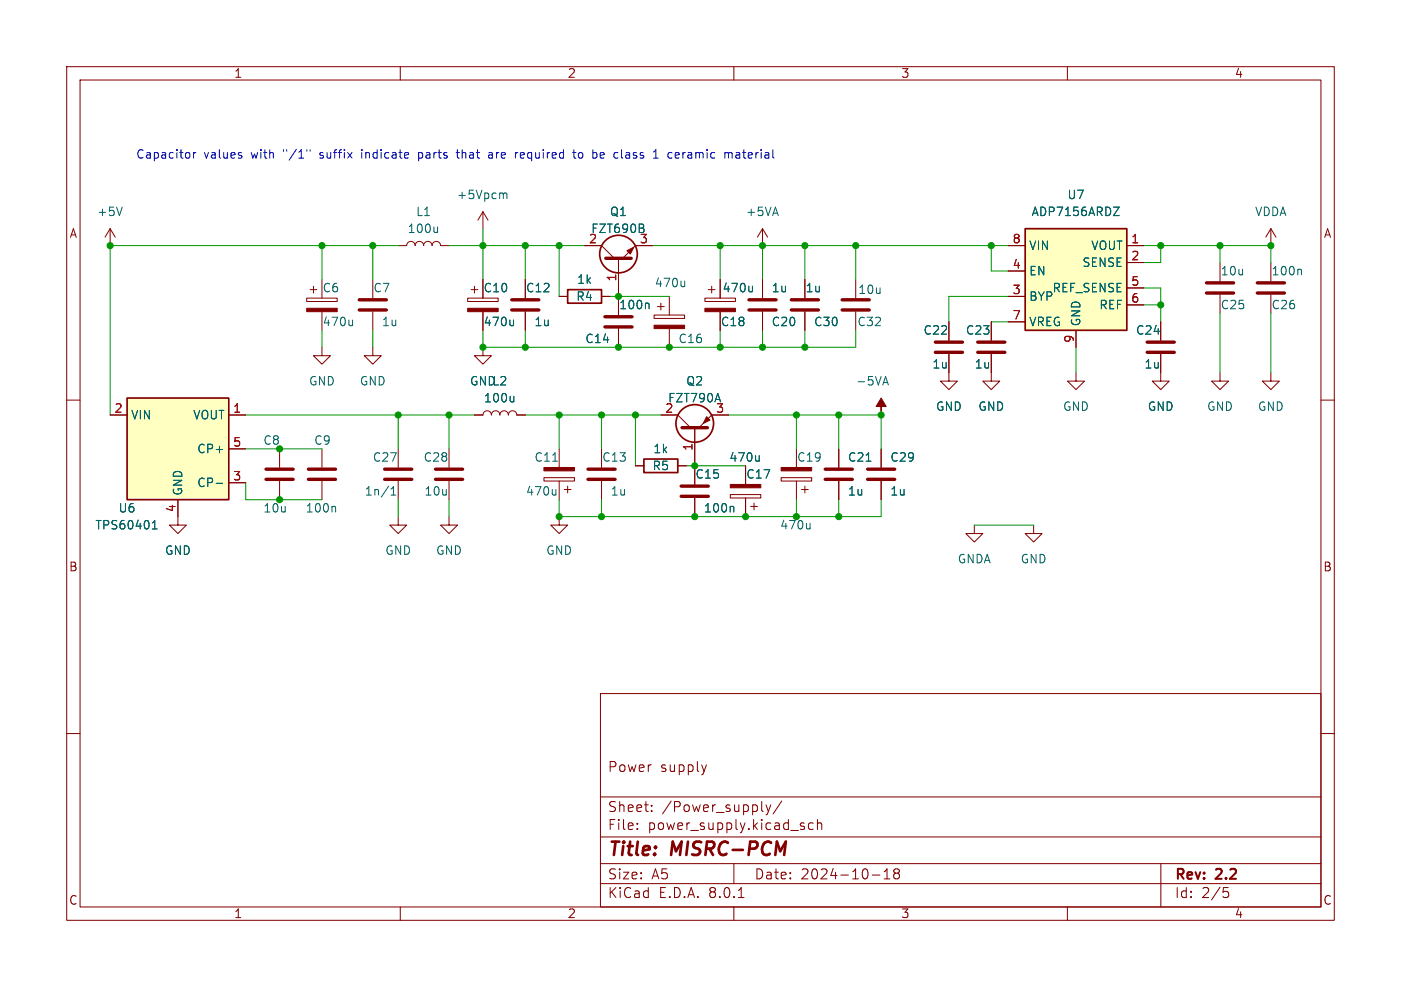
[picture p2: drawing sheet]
<svg xmlns="http://www.w3.org/2000/svg" width="210mm" height="148mm" viewBox="0 0 210 148" stroke-linecap="round" stroke-linejoin="round" font-family="sans-serif">
<g fill="none" stroke="#840000" stroke-width=".15">
<path d="M10 10h190v128h-190zM12 12h186v124h-186zM60 10v2M110 10v2M160 10v2M16.5 34.3l-.8 1.3M16.5 34.3v2.5M16.5 34.3l.8 1.3M190.5 39.4v2.8M10 60h2M46 44.7h4.5v.5h-4.5zM46.5 43.4h1"/>
<path d="M47 42.9v1M48.3 52.1v1.2h1.2l-1.2 1.3-1.3-1.3h1.3M48.3 41.9v2.8M48.3 46.7v2.8M55.9 52.1v1.2h1.2l-1.2 1.3-1.3-1.3h1.3M55.9 41.9v2.8M55.9 46.7v2.8M142.2 53.1v4.1h1.3l-1.3 1.2-1.2-1.2h1.2M142.2 48.3v2.8M148.6 53.1v4.1h1.3l-1.3 1.2-1.3-1.2h1.3M148.6 48.3v2.8M190.5 44.2v2.8"/>
<path d="M198 60h2M41.9 67.3v2.8M41.9 72.1v2.8M48.3 67.3v2.8M48.3 72.1v2.8M81.5 71.6h4.6v.5h-4.6zM83.8 77.5v1.2h1.3l-1.3 1.3-1.3-1.3h1.3M83.8 67.3v2.8M83.8 72.1v2.8M84.6 73.4h1M85.1 72.9v1M90.2 67.3v2.8"/>
<path d="M90.2 72.1v2.8M95.2 69.9h1.3M99.1 62.2h2.5l1.9 1.9M101.6 69.9h1.3M104.1 64.1v8.5M104.1 74.7v2.8M109.2 62.2h-2.5l-1.9 1.9M146 78.7v1.3h1.3l-1.3 1.3-1.2-1.3h1.2M154.9 78.7v1.3h1.3l-1.3 1.3-1.2-1.3h1.2M10 110h2M90 104h108v32h-108zM90 119.5h108"/>
<path d="M105.9 114.7l-.4 1M198 110h2M60 136v2M90 132.5h108M90 129.5h108M90 125.5h108M95.5 124.2v.2M95.5 123.5v.1M97.7 121.5v.2M97.7 120.8v.1M110 136v2M110 129.5v3"/>
<path d="M110.7 134.6h.8M114.2 121.6l.2 .1M114.8 120.7l.4 1M115.2 121.7l-.2 .3-.2 .2M115.5 120.7l-.3 1M117.2 120.1l-1.3 1.9M120.4 123.9l.2 .2-.2 .3M120.4 123.4l.1 .1M121.9 123.5l-.4-.1-.3 .3v.4l.1 .2h.6M122.5 123.5a.37 .37 0 0 1 .7 .1v.8M122.5 122.9v1.5M130.8 131.2h1.1"/>
<path d="M132.5 131.8h.9M132.5 130.7l.5-.4v1.5M134.3 130.9l-.3 .3v.3l.3 .3 .4-.1 .1-.2v-.4l-.3-.2M134.3 130.9l-.3-.3v-.2l.3-.1 .4 .1 .1 .2v.2l-.3 .1M134.3 130.9h.2M160 136v2M174 129.5v6.5M183.4 133.1h.7M183.5 133.7h.4l.3 .2v.4l-.2 .2-.5 .1"/>
</g>
<g fill="none" stroke="#840000" stroke-width=".51">
<path d="M53.8 46.5h4.1M53.8 45h4.1M140.2 51.3h4.1M140.2 52.8h4.1M146.6 51.3h4M146.6 52.8h4M188.5 43.9h4M188.5 42.4h4M39.9 71.9h4M39.9 70.4h4M46.2 71.9h4.1M46.2 70.4h4.1"/>
<path d="M88.1 71.9h4.1M88.1 70.4h4.1M102.1 74.4h4.1M102.1 72.9h4.1M102.2 64.1h3.8"/>
</g>
<g fill="#840000" stroke="#840000" stroke-width=".15">
<path d="M46 46.2h4.5v.5h-4.5z"/>
<path d="M81.5 70.1h4.6v.5h-4.6z"/>
<path d="M105.9 62.5l.5 .5-1 .5z"/>
</g>
<path d="M18.3 31.1l-.4 1.2M52.8 48v.8M52.8 48.7l-.1 .1M194.9 40.4l.2 .2v.6M50.1 75.9l.2 .2v.7M82.8 69.2h.8M83.3 73.4v.8M83.3 74.1l-.2 .1M109.8 75.9l.2 .2v.7" fill="none" stroke="#006464" stroke-width=".15"/>
<g fill="none" stroke="#840000" stroke-width=".25">
<path d="M96.5 68.8h5.1v2.1h-5.1z"/>
<circle cx="104.1" cy="63.5" r="2.82"/>
</g>
<path d="M19 59.7h15.3v15.2h-15.3z" fill="#ffffc2"/>
<g fill="none" stroke="#840000" stroke-width=".25">
<path d="M19 59.7h15.3v15.2h-15.3z"/>
<circle cx="92.7" cy="38.1" r="2.82"/>
</g>
<g fill="none" stroke="#840000" stroke-width=".15">
<path d="M59.7 36.8h1.3a.64 .64 0 0 1 .6-.6 .64 .64 0 0 1 .6 .6 .64 .64 0 0 1 .7-.6 .64 .64 0 0 1 .6 .6 .64 .64 0 0 1 .6-.6 .64 .64 0 0 1 .7 .6 .64 .64 0 0 1 .6-.6 .64 .64 0 0 1 .6 .6h1.3M72.4 31.8l-.8 1.2M72.4 31.8v2.5M72.4 31.8l.8 1.2M87.6 36.8h2.6l1.9 1.9M92.7 38.7v5.8M97.8 36.8h-2.6l-1.9 1.9M114.3 34.3l-.8 1.3M114.3 34.3v2.5M114.3 34.3l.8 1.3M182.9 39.4v2.8M98 47.2h4.6v.6h-4.6z"/>
<path d="M98.6 46h1M99.1 45.5v1M100.3 44.5v2.7M100.3 49.3v2.8M105.7 44.7h4.5v.5h-4.5zM106.2 43.4h1M106.7 42.9v1M107.9 41.9v2.8M107.9 46.7v2.8M114.3 41.9v2.8M114.3 46.7v2.8M182.9 55.9v1.3h1.2l-1.2 1.2-1.3-1.2h1.3"/>
<path d="M182.9 44.2v2.8M190.5 55.9v1.3h1.3l-1.3 1.2-1.3-1.2h1.3M16.5 62.2h2.5M26.7 74.9v3.8h1.2l-1.2 1.3-1.3-1.3h1.3M34.3 62.2h2.5M34.3 72.4h2.5M34.3 67.3h2.5M59.7 77.5v1.2h1.3l-1.3 1.3-1.3-1.3h1.3M59.7 67.3v2.8M59.7 72.1v2.8M67.3 77.5v1.2h1.3l-1.3 1.3-1.3-1.3h1.3M67.3 67.3v2.8"/>
<path d="M67.3 72.1v2.8M109.5 74.2h4.5v.5h-4.5zM111.8 69.9v2.7M111.8 74.7v2.8M112.5 75.9h1M113 75.4v1.1M117.1 71.6h4.6v.5h-4.6zM119.4 67.3v2.8M119.4 72.1v2.8M120.1 73.4h1.1M120.6 72.9v1M125.7 67.3v2.8"/>
<path d="M125.7 72.1v2.8"/>
</g>
<g fill="none" stroke="#006464" stroke-width=".15">
<path d="M65.6 34v.9M65.6 34.7l-.2 .2M75.4 29v.1M75.4 29.1v.7M75.4 29.1l.2-.2 .3 .1 .1 .8M96.4 34.3l.2 .1-.1 .3M96.4 33.7v.4M102.6 42.2v.8M102.6 42.9l-.2 .1M112.8 42.9v.9M112.8 43.6l-.2 .2M22.8 79.3h.8"/>
<path d="M22.8 78.4l.4-.4v1.3M32.4 72.5h1M58.6 74.2h.7M58.6 73.3l.4-.3v1.2M113.8 68.3v.9M113.8 69l-.2 .2M121.4 78.5v.8M121.4 79.2l-.2 .1M129.8 69.2h.8"/>
</g>
<path d="M90.8 38.7h3.8M112.3 46.5h4M112.3 45h4M180.8 43.9h4.1M180.8 42.4h4.1M57.7 70.4h4M57.7 71.9h4M65.3 70.4h4M65.3 71.9h4M123.7 70.4h4.1M123.7 71.9h4.1" fill="none" stroke="#840000" stroke-width=".51"/>
<g fill="#840000" stroke="#840000" stroke-width=".15">
<path d="M98 48.8h4.6v.5h-4.6z"/>
<path d="M109.5 72.6h4.5v.6h-4.5z"/>
<path d="M117.1 70.1h4.6v.5h-4.6z"/>
<path d="M105.7 46.2h4.5v.5h-4.5z"/>
<path d="M94 37.6l1-.5-.5 1z"/>
</g>
<path d="M153.7 34.3h15.2v15.2h-15.2z" fill="#ffffc2"/>
<path d="M153.7 34.3h15.2v15.2h-15.2zM85.1 43.4h5.1v2.1h-5.1z" fill="none" stroke="#840000" stroke-width=".25"/>
<g fill="none" stroke="#840000" stroke-width=".15">
<path d="M87.6 36.8h2.6M92.7 38.7v8.5M95.2 36.8h2.6M151.1 36.8h2.6M168.9 36.8h2.5M168.9 39.4h2.5M190.5 34.3l-.8 1.3M190.5 34.3v2.5M190.5 34.3l.8 1.3M70.1 44.7h4.6v.5h-4.6zM70.6 43.4h1M71.1 42.9v1"/>
<path d="M72.4 52.1v1.2h1.3l-1.3 1.3-1.3-1.3h1.3M72.4 41.9v2.8M72.4 46.7v2.8M78.7 41.9v2.8M78.7 46.7v2.8M83.8 44.5h1.3M90.2 44.5h1.2M92.7 49.3v2.8M107.9 41.9v2.8M107.9 46.7v2.8M114.3 41.9v2.8M114.3 46.7v2.8"/>
<path d="M120.6 41.9v2.8M120.6 46.7v2.8M128.3 41.9v2.8M128.3 46.7v2.8M142.2 48.3v2.8M142.2 53.1v2.8M148.6 48.3v2.8M148.6 53.1v2.8M151.1 44.5h2.6M151.1 40.6h2.6M151.1 48.3h2.6M161.3 55.9v1.3h1.3l-1.3 1.2-1.3-1.2h1.3"/>
<path d="M161.3 49.5v2.6M168.9 43.2h2.5M168.9 45.7h2.5M174 53.1v4.1h1.3l-1.3 1.2-1.3-1.2h1.3M174 48.3v2.8M16.5 62.2h2.5M26.7 74.9v2.6M34.3 62.2h2.5M34.3 72.4h2.5M34.3 67.3h2.5M71.1 62.2h1.3a.64 .64 0 0 1 .6-.6 .64 .64 0 0 1 .7 .6 .64 .64 0 0 1 .6-.6 .64 .64 0 0 1 .6 .6 .64 .64 0 0 1 .7-.6 .64 .64 0 0 1 .6 .6 .64 .64 0 0 1 .6-.6 .64 .64 0 0 1 .7 .6h1.2M95.2 69.9h1.3"/>
<path d="M99.1 62.2h2.5M101.6 69.9h1.3M104.1 64.1v8.5M104.1 74.7v2.8M106.7 62.2h2.5M111.8 69.9v2.7M111.8 74.7v2.8M125.7 67.3v2.8M125.7 72.1v2.8M132.1 67.3v2.8M132.1 72.1v2.8"/>
</g>
<g fill="none" stroke="#006464" stroke-width=".15">
<path d="M96.4 34.3l.2 .1-.1 .3M96.4 33.7v.4M166.9 31.1h.9l-.9 1.2h.9M77 48v.8M77 48.7l-.2 .1M77 59.4v.9M97.1 45.5l.2 .1v.7M112.8 42.9v.9M112.8 43.6l-.2 .2M132.4 57.4h.6M132.7 56.5l.5 1.2M22.8 79.3h.8"/>
<path d="M22.8 78.4l.4-.4v1.3M32.4 72.5h1M77 60.1l-.2 .2M109.8 75.9l.2 .2v.7M113.8 68.3v.9M113.8 69l-.2 .2M129.8 69.2h.8"/>
</g>
<path d="M76.7 46.5h4.1M76.7 45h4.1M90.7 49h4M90.7 47.5h4M118.6 46.5h4.1M118.6 45h4.1M126.2 46.5h4.1M126.2 45h4.1M172 52.8h4M172 51.3h4M130 71.9h4.1M130 70.4h4.1" fill="none" stroke="#840000" stroke-width=".51"/>
<g fill="#840000" stroke="#840000" stroke-width=".15">
<path d="M132.1 59.7l.7 1.3h-.7v1.2v-1.2h-.8z"/>
<path d="M70.1 46.2h4.6v.5h-4.6z"/>
</g>
<g fill="none" stroke="#0000c2" stroke-width=".15">
<path d="M29 22.9v.8M29.4 22.9h-.3l-.1 .2M36.2 23.4v.3M46 22.4v.3M46.5 22.4v.3M54.2 22.4v.2M54.2 22.9v.8M62.8 22.9v1.2M62.8 23.7h.3M63.1 22.9h-.3M68.4 22.9h.5M68.6 22.4v1.1l.3 .2"/>
<path d="M73.3 22.9h.5v.8M73.8 23.2h-.4a.25 .25 0 0 0-.2 .3 .25 .25 0 0 0 .2 .2h.4M77.5 22.9h.1M78.4 22.9h-.2l-.2 .2 .1 .6h.3M78.6 23.2l-.6 .1M85.9 22.9h.4M86 22.4v1.1l.3 .2M87.1 22.9h-.3l-.1 .2 .1 .5 .3 .1M90.4 22.9h-.3l-.1 .2v.6h.4M90.6 23.2l-.6 .1M93.2 23.5l.2 .2M101.4 22.9h.4v.3l-.6 .1"/>
<path d="M101.8 23.7h-.4M109.4 22.9h.2l.1 .2v.6M110.3 22.9h.5M110.9 23.2h-.4a.25 .25 0 0 0-.2 .3 .25 .25 0 0 0 .2 .2h.4"/>
</g>
<g fill="none" stroke="#009600" stroke-width=".15">
<path d="M48.3 36.8v5.1M55.9 36.8v5.1M59.7 36.8h-43.2v25.4M67.3 36.8h20.3M72.4 34.3v7.6M78.7 36.8v5.1M83.8 36.8v7.7M97.8 36.8h53.3M107.9 36.8v5.1M114.3 36.8v5.1M120.6 36.8v5.1M128.3 36.8v5.1"/>
<path d="M148.6 36.8v3.8h2.5M171.4 36.8h19.1v2.6M174 36.8v2.6h-2.6M182.9 36.8v2.6M48.3 49.5v2.6M55.9 49.5v2.6M72.4 49.5v2.6h55.9v-2.6M78.7 49.5v2.6M91.4 44.5h8.9M107.9 49.5v2.6M114.3 49.5v2.6M120.6 49.5v2.6"/>
<path d="M148.6 48.3h2.5M151.1 44.5h-8.9v3.8M161.3 52.1v3.8M171.4 43.2h2.6v5.1M171.4 45.7h2.6M182.9 47v8.9M190.5 47v8.9M36.8 62.2h34.3M36.8 67.3h11.5M36.8 72.4v2.5h11.5M59.7 62.2v5.1M59.7 74.9v2.6"/>
<path d="M67.3 62.2v5.1M67.3 74.9v2.6M78.7 62.2h20.4M83.8 62.2v5.1M83.8 74.9v2.6h48.3v-2.6M90.2 62.2v5.1M90.2 74.9v2.6M95.2 62.2v7.7M102.9 69.9h8.9M109.2 62.2h22.9v5.1M119.4 62.2v5.1M119.4 74.9v2.6"/>
<path d="M125.7 62.2v5.1M125.7 74.9v2.6M146 78.7h8.9"/>
</g>
<g fill="#009600" stroke="#009600" stroke-width=".15">
<circle cx="48.3" cy="36.8" r=".46"/>
<circle cx="55.9" cy="36.8" r=".46"/>
<circle cx="41.9" cy="67.3" r=".46"/>
<circle cx="16.5" cy="36.8" r=".46"/>
<circle cx="41.9" cy="74.9" r=".46"/>
<circle cx="114.3" cy="52.1" r=".46"/>
<circle cx="107.9" cy="52.1" r=".46"/>
<circle cx="100.3" cy="52.1" r=".46"/>
<circle cx="107.9" cy="36.8" r=".46"/>
<circle cx="120.6" cy="36.8" r=".46"/>
<circle cx="114.3" cy="36.8" r=".46"/>
<circle cx="132.1" cy="62.2" r=".46"/>
<circle cx="120.6" cy="52.1" r=".46"/>
<circle cx="128.3" cy="36.8" r=".46"/>
<circle cx="148.6" cy="36.8" r=".46"/>
<circle cx="83.8" cy="62.2" r=".46"/>
<circle cx="78.7" cy="52.1" r=".46"/>
<circle cx="90.2" cy="62.2" r=".46"/>
<circle cx="92.7" cy="52.1" r=".46"/>
<circle cx="83.8" cy="36.8" r=".46"/>
<circle cx="92.7" cy="44.5" r=".46"/>
<circle cx="83.8" cy="77.5" r=".46"/>
<circle cx="90.2" cy="77.5" r=".46"/>
<circle cx="78.7" cy="36.8" r=".46"/>
<circle cx="72.4" cy="36.8" r=".46"/>
<circle cx="95.2" cy="62.2" r=".46"/>
<circle cx="67.3" cy="62.2" r=".46"/>
<circle cx="182.9" cy="36.8" r=".46"/>
<circle cx="174" cy="36.8" r=".46"/>
<circle cx="174" cy="45.7" r=".46"/>
<circle cx="190.5" cy="36.8" r=".46"/>
<circle cx="72.4" cy="52.1" r=".46"/>
<circle cx="59.7" cy="62.2" r=".46"/>
<circle cx="119.4" cy="77.5" r=".46"/>
<circle cx="111.8" cy="77.5" r=".46"/>
<circle cx="125.7" cy="62.2" r=".46"/>
<circle cx="119.4" cy="62.2" r=".46"/>
<circle cx="125.7" cy="77.5" r=".46"/>
<circle cx="104.1" cy="77.5" r=".46"/>
<circle cx="104.1" cy="69.9" r=".46"/>
</g>
<g font-size="2.8" fill="#840000">
<text x="91" y="128.9">Title:</text>
<text x="100.7" y="128.9">MISRC-PCM</text>
</g>
<g font-size="2.1" fill="#840000">
<text x="91" y="116">Power</text>
<text x="99" y="116">supply</text>
<text x="91" y="124.7">File:</text>
<text x="91" y="122">Sheet:</text>
<text x="97.1" y="124.7">power_supply.kicad_sch</text>
<text x="99.2" y="122">/Power_supply/</text>
<text x="91" y="134.9">KiCad</text>
<text x="91" y="132.1">Size:</text>
<text x="97.7" y="132.1">A5</text>
<text x="98.7" y="134.9">E.D.A.</text>
<text x="106.3" y="134.9">8.0.1</text>
<text x="113" y="132.1">Date:</text>
<text x="120" y="132.1">2024-10-18</text>
<text x="176" y="132.3">Rev:</text>
<text x="176" y="134.9">Id:</text>
<text x="180.1" y="134.9">2/5</text>
<text x="182.4" y="132.3">2.2</text>
</g>
<g font-size="1.8" fill="#840000">
<text x="35" y="11.9">1</text>
<text x="85" y="11.9">2</text>
<text x="135" y="11.9">3</text>
<text x="185" y="11.9">4</text>
<text x="10.3" y="35.9">A</text>
<text x="198.4" y="35.9">A</text>
<text x="10.3" y="85.9">B</text>
<text x="198.3" y="85.9">B</text>
<text x="10.3" y="135.9">C</text>
<text x="35" y="137.9">1</text>
<text x="85" y="137.9">2</text>
<text x="135" y="137.9">3</text>
<text x="185" y="137.9">4</text>
<text x="198.3" y="135.9">C</text>
</g>
<g font-size="1.8" fill="#0000c2">
<text x="20.3" y="23.9">Capacitor</text>
<text x="30.6" y="23.9">values</text>
<text x="37.8" y="23.9">with</text>
<text x="42.8" y="23.9">&quot;/1&quot;</text>
<text x="48.4" y="23.9">suffix</text>
<text x="54.8" y="23.9">indicate</text>
<text x="63.6" y="23.9">parts</text>
<text x="69.6" y="23.9">that</text>
<text x="74.5" y="23.9">are</text>
<text x="78.7" y="23.9">required</text>
<text x="87.7" y="23.9">to</text>
<text x="90.7" y="23.9">be</text>
<text x="94.1" y="23.9">class</text>
<text x="100.2" y="23.9">1</text>
<text x="102.6" y="23.9">ceramic</text>
<text x="111.3" y="23.9">material</text>
</g>
<g font-size="1.8" fill="#006464">
<text x="14.5" y="32.6">+5V</text>
<text x="61" y="35.2">100u</text>
<text x="62.3" y="32.6">L1</text>
<text x="68.4" y="30.1">+5Vpcm</text>
<text x="88.5" y="35.2">FZT690B</text>
<text x="91.3" y="32.6">Q1</text>
<text x="111.7" y="32.6">+5VA</text>
<text x="154.5" y="32.6">ADP7156ARDZ</text>
<text x="159.9" y="30.1">U7</text>
<text x="188" y="32.6">VDDA</text>
<text x="154.2" y="41.5">EN</text>
<text x="154.2" y="37.7">VIN</text>
<text x="162.2" y="40.2">SENSE</text>
<text x="163.5" y="37.7">VOUT</text>
<text x="182.9" y="41.5">10u</text>
<text x="190.5" y="41.5">100n</text>
<text x="48.3" y="44">C6</text>
<text x="55.9" y="44">C7</text>
<text x="72.4" y="44">C10</text>
<text x="78.7" y="44">C12</text>
<text x="86.3" y="45.3">R4</text>
<text x="86.4" y="42.8">1k</text>
<text x="92.7" y="46.6">100n</text>
<text x="98.1" y="43.3">470u</text>
<text x="108.2" y="44">470u</text>
<text x="115.6" y="44">1u</text>
<text x="120.7" y="44">1u</text>
<text x="128.6" y="44.3">10u</text>
<text x="154.2" y="45.3">BYP</text>
<text x="157.7" y="44">REF_SENSE</text>
<text x="164.7" y="46.6">REF</text>
<text x="182.9" y="46.6">C25</text>
<text x="190.5" y="46.6">C26</text>
<text x="48.3" y="49.1">470u</text>
<text x="57.2" y="49.1">1u</text>
<text x="72.4" y="49.1">470u</text>
<text x="80" y="49.1">1u</text>
<text x="87.6" y="51.7">C14</text>
<text x="101.6" y="51.7">C16</text>
<text x="108" y="49.1">C18</text>
<text x="115.6" y="49.1">C20</text>
<text x="121.9" y="49.1">C30</text>
<text x="128.4" y="49.1">C32</text>
<text x="138.3" y="50.4">C22</text>
<text x="144.7" y="50.4">C23</text>
<text x="154.2" y="49.1">VREG</text>
<text x="162.2" y="49" transform="rotate(-90 162.2 49)">GND</text>
<text x="170.2" y="50.4">C24</text>
<text x="46.2" y="58">GND</text>
<text x="53.8" y="58">GND</text>
<text x="70.4" y="58">GNDL2</text>
<text x="102.8" y="58">Q2</text>
<text x="128.2" y="58">-5VA</text>
<text x="139.7" y="55.5">1u</text>
<text x="146" y="55.5">1u</text>
<text x="171.5" y="55.5">1u</text>
<text x="19.6" y="63.1">VIN</text>
<text x="28.9" y="63.1">VOUT</text>
<text x="72.4" y="60.6">100u</text>
<text x="100" y="60.6">FZT790A</text>
<text x="140.2" y="61.8">GND</text>
<text x="146.6" y="61.8">GND</text>
<text x="159.3" y="61.8">GND</text>
<text x="172" y="61.8">GND</text>
<text x="180.8" y="61.8">GND</text>
<text x="188.5" y="61.8">GND</text>
<text x="29.5" y="68.2">CP+</text>
<text x="39.4" y="66.9">C8</text>
<text x="47" y="66.9">C9</text>
<text x="55.8" y="69.4">C27</text>
<text x="63.4" y="69.4">C28</text>
<text x="80" y="69.4">C11</text>
<text x="90.2" y="69.4">C13</text>
<text x="97.7" y="70.7">R5</text>
<text x="97.8" y="68.2">1k</text>
<text x="104.1" y="72">C15</text>
<text x="109.2" y="69.4">470u</text>
<text x="111.8" y="72">C17</text>
<text x="119.4" y="69.4">C19</text>
<text x="127" y="69.4">C21</text>
<text x="133.4" y="69.4">C29</text>
<text x="17.7" y="77.1">U6</text>
<text x="27.5" y="74.4" transform="rotate(-90 27.5 74.4)">GND</text>
<text x="29.5" y="73.3">CP-</text>
<text x="39.4" y="77.1">10u</text>
<text x="45.7" y="77.1">100n</text>
<text x="54.6" y="74.5">1n/1</text>
<text x="63.5" y="74.5">10u</text>
<text x="78.7" y="74.5">470u</text>
<text x="91.4" y="74.5">1u</text>
<text x="105.4" y="77.1">100n</text>
<text x="127" y="74.5">1u</text>
<text x="133.4" y="74.5">1u</text>
<text x="14.2" y="79.6">TPS60401</text>
<text x="24.6" y="83.4">GND</text>
<text x="57.7" y="83.4">GND</text>
<text x="65.3" y="83.4">GND</text>
<text x="81.8" y="83.4">GND</text>
<text x="116.8" y="79.6">470u</text>
<text x="143.5" y="84.7">GNDA</text>
<text x="152.9" y="84.7">GND</text>
</g>
<g font-size="1.8" fill="#a90000">
<text x="88.2" y="36.6">2</text>
<text x="95.8" y="36.6">3</text>
<text x="151.7" y="40.4">4</text>
<text x="151.7" y="36.6">8</text>
<text x="169.5" y="36.6">1</text>
<text x="169.5" y="39.1">2</text>
<text x="92.5" y="42.3" transform="rotate(-90 92.5 42.3)">1</text>
<text x="151.7" y="44.2">3</text>
<text x="169.5" y="42.9">5</text>
<text x="169.5" y="45.5">6</text>
<text x="151.7" y="48">7</text>
<text x="161" y="51.5" transform="rotate(-90 161 51.5)">9</text>
<text x="17.1" y="62">2</text>
<text x="34.9" y="62">1</text>
<text x="99.6" y="62">2</text>
<text x="107.2" y="62">3</text>
<text x="34.9" y="67.1">5</text>
<text x="103.9" y="67.7" transform="rotate(-90 103.9 67.7)">1</text>
<text x="26.4" y="76.9" transform="rotate(-90 26.4 76.9)">4</text>
<text x="34.9" y="72.1">3</text>
</g>
</svg>
